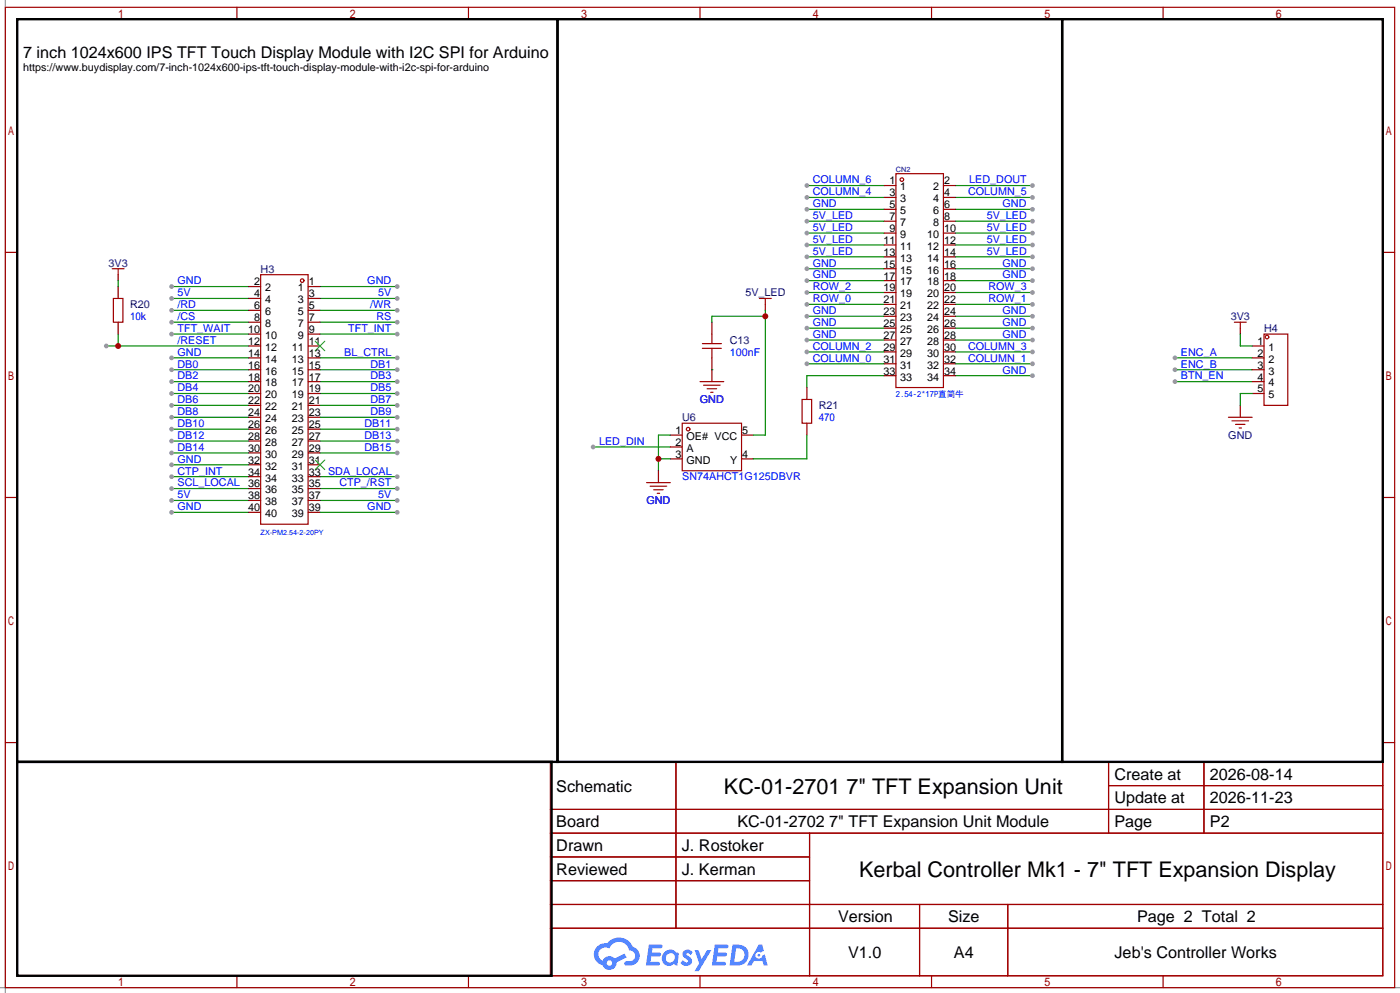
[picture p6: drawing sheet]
<svg xmlns="http://www.w3.org/2000/svg" width="299mm" height="212mm" viewBox="0 0 299 212" stroke-linecap="round" stroke-linejoin="round" font-family="sans-serif">
<path d="M1.1 0v212.3M0 211.1h299.5" fill="none" stroke="#999" stroke-width=".25"/>
<g fill="none" stroke="#a10000" stroke-width=".25">
<path d="M1.1 1.6h297.2v209.5h-297.2zM3.7 4.1h292.1v204.5h-292.1zM50.7 1.6v2.5M100.2 1.6v2.5M149.7 1.6v2.5M199.3 1.6v2.5M248.8 1.6v2.5M1.1 54h2.6M295.8 54h2.5M1.1 106.3h2.6M295.8 106.3h2.5M1.1 158.7h2.6"/>
<path d="M295.8 158.7h2.5M117.7 162.9h178.1v45.7h-178.1zM117.7 173h178.1M117.7 178.1h178.1M144.6 162.9v35.5M173.2 178.1v30.5M237.1 162.9v15.2M237.1 167.9h58.7M257.5 162.9v15.2M117.7 183.2h55.5M117.7 193.3h178.1M117.7 188.3h55.5"/>
<path d="M117.7 198.4h178.1M196.7 193.3v15.3M215.6 193.3v15.3M50.7 208.6v2.5M100.2 208.6v2.5M149.7 208.6v2.5M199.3 208.6v2.5M248.8 208.6v2.5"/>
</g>
<g fill="#5487ff">
<path d="M146.3 203.2a1.3 1.3 0 0 1 1.8 .3l-.4 .7a.54 .54 0 0 0-.9-.3l.1 .2a1.28 1.28 0 0 1 .8 2 1.53 1.53 0 0 1-2.2-.3l.6-.5 .7 .4a.31 .31 0 0 0 .4-.3 .31 .31 0 0 0-.3-.3 1.12 1.12 0 0 1-.6-1.9z"/>
<path d="M148.6 203.1h.8l.7 1.9 1.2-1.9h.9l-2.7 4.5h-.9l.9-1.7z"/>
<path d="M138.8 201.9h1.6a1.31 1.31 0 0 1 1.3 .2 .4 .4 0 0 1-.4 .6h-1.7l-.2 .9h1.7a.4 .4 0 0 1 .3 .5 .4 .4 0 0 1-.4 .3h-1.7l-.1 1.2h1.3a.46 .46 0 0 1 .5 .1 .46 .46 0 0 1 .1 .5l-.3 .2h-2.6z"/>
<path d="M152.9 201.9h1.6a1.32 1.32 0 0 1 1.3 .2 .39 .39 0 0 1-.4 .6h-1.7l-.2 .9h1.7a.4 .4 0 0 1 .3 .5 .4 .4 0 0 1-.4 .3h-1.7l-.1 1.2h1.3a.46 .46 0 0 1 .5 .1 .46 .46 0 0 1 .1 .5l-.3 .2h-2.6z"/>
<path d="M162.3 201.9h.7l.4 1.4-.7 .3a.75 .75 0 0 0-1.1 .3 .75 .75 0 0 0 .5 1 .75 .75 0 0 0 1-.6l.5-.3 .6 2.4h-.8l-.3-1h-1.8l-.6 1h-.9z"/>
<path d="M156.7 201.9l-.6 4.5h1.4a2.27 2.27 0 0 0 2.6-2.3 2.27 2.27 0 0 0-2.7-2.2zM157.5 202.7a1.5 1.5 0 0 1 1.8 1.5 1.5 1.5 0 0 1-2 1.4h-.2z"/>
<path d="M142.1 203.5a1.6 1.6 0 0 0-.3 2.3 1.6 1.6 0 0 0 2.3 .2l.8 .4 .3-2.5-.2-.3h-.4a1.58 1.58 0 0 0-2.5-.1zM142.7 204.1a.98 .98 0 0 1 1.6 .4 .98 .98 0 0 1-1 1.2 .94 .94 0 0 1-.9-.6 .94 .94 0 0 1 .3-1z"/>
<path d="M127.8 202.3a2.37 2.37 0 0 0 1.1 4 1.54 1.54 0 0 0 1.8 1 1.54 1.54 0 0 0 1.2-1.6l2.2-1.1-.5-.8-2.1 1.1a1.57 1.57 0 0 0-2.6 .5 1.5 1.5 0 0 1-.7-2.1 1.5 1.5 0 0 1 2.1-.6 2.23 2.23 0 0 1 2.3-1.4 2.23 2.23 0 0 1 2 1.9 1.16 1.16 0 0 1 1.3 1 1.16 1.16 0 0 1-1.1 1.3h-.7a.47 .47 0 0 0-.6 .4 .47 .47 0 0 0 .5 .5 2.17 2.17 0 0 0 2.5-1 2.17 2.17 0 0 0-.4-2.6l-.8-.5a3.2 3.2 0 0 0-5.4-.7l-1.1 .1zM129.8 205.9a.58 .58 0 0 1 1.1 0 .58 .58 0 0 1-1.1 0z"/>
<circle cx="162.3" cy="204.2" r=".28"/>
</g>
<path d="M36.7 94.3h16.5" fill="none" stroke="#008700" stroke-width=".25"/>
<circle cx="36.7" cy="94.3" r=".51" fill="#999"/>
<path d="M36.7 61.3h16.5" fill="none" stroke="#008700" stroke-width=".25"/>
<circle cx="36.7" cy="61.3" r=".51" fill="#999"/>
<path d="M36.7 76.5h16.5" fill="none" stroke="#008700" stroke-width=".25"/>
<circle cx="36.7" cy="76.5" r=".51" fill="#999"/>
<path d="M36.7 91.7h16.5" fill="none" stroke="#008700" stroke-width=".25"/>
<circle cx="36.7" cy="91.7" r=".51" fill="#999"/>
<path d="M36.7 99.4h16.5" fill="none" stroke="#008700" stroke-width=".25"/>
<circle cx="36.7" cy="99.4" r=".51" fill="#999"/>
<path d="M36.7 96.8h16.5" fill="none" stroke="#008700" stroke-width=".25"/>
<circle cx="36.7" cy="96.8" r=".51" fill="#999"/>
<path d="M36.7 109.5h16.5" fill="none" stroke="#008700" stroke-width=".25"/>
<circle cx="36.7" cy="109.5" r=".51" fill="#999"/>
<path d="M36.7 79h16.5" fill="none" stroke="#008700" stroke-width=".25"/>
<circle cx="36.7" cy="79" r=".51" fill="#999"/>
<path d="M36.7 81.6h16.5" fill="none" stroke="#008700" stroke-width=".25"/>
<circle cx="36.7" cy="81.6" r=".51" fill="#999"/>
<path d="M36.7 89.2h16.5" fill="none" stroke="#008700" stroke-width=".25"/>
<circle cx="36.7" cy="89.2" r=".51" fill="#999"/>
<path d="M36.7 84.1h16.5" fill="none" stroke="#008700" stroke-width=".25"/>
<circle cx="36.7" cy="84.1" r=".51" fill="#999"/>
<path d="M36.7 101.9h16.5" fill="none" stroke="#008700" stroke-width=".25"/>
<circle cx="36.7" cy="101.9" r=".51" fill="#999"/>
<path d="M36.7 104.4h16.5" fill="none" stroke="#008700" stroke-width=".25"/>
<circle cx="36.7" cy="104.4" r=".51" fill="#999"/>
<path d="M36.7 86.7h16.5" fill="none" stroke="#008700" stroke-width=".25"/>
<circle cx="36.7" cy="86.7" r=".51" fill="#999"/>
<path d="M172.6 57.4h16.5" fill="none" stroke="#008700" stroke-width=".25"/>
<circle cx="172.6" cy="57.4" r=".51" fill="#999"/>
<path d="M172.6 60h16.5" fill="none" stroke="#008700" stroke-width=".25"/>
<circle cx="172.6" cy="60" r=".51" fill="#999"/>
<path d="M204.3 75.2h16.6" fill="none" stroke="#008700" stroke-width=".25"/>
<circle cx="220.9" cy="75.2" r=".51" fill="#999"/>
<path d="M172.6 42.2h16.5" fill="none" stroke="#008700" stroke-width=".25"/>
<circle cx="172.6" cy="42.2" r=".51" fill="#999"/>
<path d="M172.6 54.9h16.5" fill="none" stroke="#008700" stroke-width=".25"/>
<circle cx="172.6" cy="54.9" r=".51" fill="#999"/>
<path d="M172.6 65.1h16.5" fill="none" stroke="#008700" stroke-width=".25"/>
<circle cx="172.6" cy="65.1" r=".51" fill="#999"/>
<path d="M204.3 72.7h16.6" fill="none" stroke="#008700" stroke-width=".25"/>
<circle cx="220.9" cy="72.7" r=".51" fill="#999"/>
<path d="M172.6 62.5h16.5" fill="none" stroke="#008700" stroke-width=".25"/>
<circle cx="172.6" cy="62.5" r=".51" fill="#999"/>
<path d="M68.5 109.5h16.5" fill="none" stroke="#008700" stroke-width=".25"/>
<circle cx="85" cy="109.5" r=".51" fill="#999"/>
<path d="M172.6 67.6h16.5" fill="none" stroke="#008700" stroke-width=".25"/>
<circle cx="172.6" cy="67.6" r=".51" fill="#999"/>
<path d="M172.6 52.4h16.5" fill="none" stroke="#008700" stroke-width=".25"/>
<circle cx="172.6" cy="52.4" r=".51" fill="#999"/>
<path d="M126.9 95.5h16.5" fill="none" stroke="#008700" stroke-width=".25"/>
<circle cx="126.9" cy="95.5" r=".51" fill="#999"/>
<path d="M204.3 77.8h16.6" fill="none" stroke="#008700" stroke-width=".25"/>
<circle cx="220.9" cy="77.8" r=".51" fill="#999"/>
<path d="M172.6 75.2h16.5" fill="none" stroke="#008700" stroke-width=".25"/>
<circle cx="172.6" cy="75.2" r=".51" fill="#999"/>
<path d="M204.3 70.1h16.6" fill="none" stroke="#008700" stroke-width=".25"/>
<circle cx="220.9" cy="70.1" r=".51" fill="#999"/>
<path d="M172.6 77.8h16.5" fill="none" stroke="#008700" stroke-width=".25"/>
<circle cx="172.6" cy="77.8" r=".51" fill="#999"/>
<path d="M204.3 42.2h16.6" fill="none" stroke="#008700" stroke-width=".25"/>
<circle cx="220.9" cy="42.2" r=".51" fill="#999"/>
<path d="M172.6 47.3h16.5" fill="none" stroke="#008700" stroke-width=".25"/>
<circle cx="172.6" cy="47.3" r=".51" fill="#999"/>
<path d="M204.3 65.1h16.6" fill="none" stroke="#008700" stroke-width=".25"/>
<circle cx="220.9" cy="65.1" r=".51" fill="#999"/>
<path d="M204.3 39.7h16.6" fill="none" stroke="#008700" stroke-width=".25"/>
<circle cx="220.9" cy="39.7" r=".51" fill="#999"/>
<path d="M204.3 54.9h16.6" fill="none" stroke="#008700" stroke-width=".25"/>
<circle cx="220.9" cy="54.9" r=".51" fill="#999"/>
<path d="M172.6 72.7h16.5" fill="none" stroke="#008700" stroke-width=".25"/>
<circle cx="172.6" cy="72.7" r=".51" fill="#999"/>
<path d="M204.3 52.4h16.6" fill="none" stroke="#008700" stroke-width=".25"/>
<circle cx="220.9" cy="52.4" r=".51" fill="#999"/>
<path d="M172.6 39.7h16.5" fill="none" stroke="#008700" stroke-width=".25"/>
<circle cx="172.6" cy="39.7" r=".51" fill="#999"/>
<path d="M172.6 70.1h16.5" fill="none" stroke="#008700" stroke-width=".25"/>
<circle cx="172.6" cy="70.1" r=".51" fill="#999"/>
<path d="M251.3 81.6h16.5" fill="none" stroke="#008700" stroke-width=".25"/>
<circle cx="251.3" cy="81.6" r=".51" fill="#999"/>
<path d="M204.3 44.7h16.6" fill="none" stroke="#008700" stroke-width=".25"/>
<circle cx="220.9" cy="44.7" r=".51" fill="#999"/>
<path d="M204.3 47.3h16.6" fill="none" stroke="#008700" stroke-width=".25"/>
<circle cx="220.9" cy="47.3" r=".51" fill="#999"/>
<path d="M204.3 57.4h16.6" fill="none" stroke="#008700" stroke-width=".25"/>
<circle cx="220.9" cy="57.4" r=".51" fill="#999"/>
<path d="M204.3 49.8h16.6" fill="none" stroke="#008700" stroke-width=".25"/>
<circle cx="220.9" cy="49.8" r=".51" fill="#999"/>
<path d="M204.3 62.5h16.6" fill="none" stroke="#008700" stroke-width=".25"/>
<circle cx="220.9" cy="62.5" r=".51" fill="#999"/>
<path d="M172.6 49.8h16.5" fill="none" stroke="#008700" stroke-width=".25"/>
<circle cx="172.6" cy="49.8" r=".51" fill="#999"/>
<path d="M204.3 67.6h16.6" fill="none" stroke="#008700" stroke-width=".25"/>
<circle cx="220.9" cy="67.6" r=".51" fill="#999"/>
<path d="M172.6 44.7h16.5M189.1 80.3h-16.5v2.5" fill="none" stroke="#008700" stroke-width=".25"/>
<circle cx="172.6" cy="44.7" r=".51" fill="#999"/>
<path d="M68.5 61.3h16.5" fill="none" stroke="#008700" stroke-width=".25"/>
<circle cx="85" cy="61.3" r=".51" fill="#999"/>
<path d="M251.3 76.5h16.5" fill="none" stroke="#008700" stroke-width=".25"/>
<circle cx="251.3" cy="76.5" r=".51" fill="#999"/>
<path d="M251.3 79h16.5" fill="none" stroke="#008700" stroke-width=".25"/>
<circle cx="251.3" cy="79" r=".51" fill="#999"/>
<path d="M204.3 80.3h16.6" fill="none" stroke="#008700" stroke-width=".25"/>
<circle cx="220.9" cy="80.3" r=".51" fill="#999"/>
<path d="M204.3 60h16.6" fill="none" stroke="#008700" stroke-width=".25"/>
<circle cx="220.9" cy="60" r=".51" fill="#999"/>
<path d="M36.7 107h16.5" fill="none" stroke="#008700" stroke-width=".25"/>
<circle cx="36.7" cy="107" r=".51" fill="#999"/>
<path d="M36.7 68.9h16.5" fill="none" stroke="#008700" stroke-width=".25"/>
<circle cx="36.7" cy="68.9" r=".51" fill="#999"/>
<path d="M36.7 63.8h16.5" fill="none" stroke="#008700" stroke-width=".25"/>
<circle cx="36.7" cy="63.8" r=".51" fill="#999"/>
<path d="M36.7 66.3h16.5" fill="none" stroke="#008700" stroke-width=".25"/>
<circle cx="36.7" cy="66.3" r=".51" fill="#999"/>
<path d="M36.7 71.4h16.5" fill="none" stroke="#008700" stroke-width=".25"/>
<circle cx="36.7" cy="71.4" r=".51" fill="#999"/>
<path d="M22.7 74h30.5M25.3 71.4v2.6" fill="none" stroke="#008700" stroke-width=".25"/>
<circle cx="25.3" cy="74" r=".63" fill="#c00"/>
<circle cx="22.7" cy="74" r=".51" fill="#999"/>
<path d="M68.5 107h16.5" fill="none" stroke="#008700" stroke-width=".25"/>
<circle cx="85" cy="107" r=".51" fill="#999"/>
<path d="M68.5 94.3h16.5" fill="none" stroke="#008700" stroke-width=".25"/>
<circle cx="85" cy="94.3" r=".51" fill="#999"/>
<path d="M68.5 68.9h16.5" fill="none" stroke="#008700" stroke-width=".25"/>
<circle cx="85" cy="68.9" r=".51" fill="#999"/>
<path d="M68.5 86.7h16.5" fill="none" stroke="#008700" stroke-width=".25"/>
<circle cx="85" cy="86.7" r=".51" fill="#999"/>
<path d="M68.5 89.2h16.5" fill="none" stroke="#008700" stroke-width=".25"/>
<circle cx="85" cy="89.2" r=".51" fill="#999"/>
<path d="M68.5 84.1h16.5" fill="none" stroke="#008700" stroke-width=".25"/>
<circle cx="85" cy="84.1" r=".51" fill="#999"/>
<path d="M68.5 101.9h16.5" fill="none" stroke="#008700" stroke-width=".25"/>
<circle cx="85" cy="101.9" r=".51" fill="#999"/>
<path d="M68.5 63.8h16.5" fill="none" stroke="#008700" stroke-width=".25"/>
<circle cx="85" cy="63.8" r=".51" fill="#999"/>
<path d="M68.5 81.6h16.5" fill="none" stroke="#008700" stroke-width=".25"/>
<circle cx="85" cy="81.6" r=".51" fill="#999"/>
<path d="M68.5 71.4h16.5" fill="none" stroke="#008700" stroke-width=".25"/>
<circle cx="85" cy="71.4" r=".51" fill="#999"/>
<path d="M68.5 79h16.5" fill="none" stroke="#008700" stroke-width=".25"/>
<circle cx="85" cy="79" r=".51" fill="#999"/>
<path d="M68.5 91.7h16.5" fill="none" stroke="#008700" stroke-width=".25"/>
<circle cx="85" cy="91.7" r=".51" fill="#999"/>
<path d="M68.5 66.3h16.5" fill="none" stroke="#008700" stroke-width=".25"/>
<circle cx="85" cy="66.3" r=".51" fill="#999"/>
<path d="M68.5 104.4h16.5" fill="none" stroke="#008700" stroke-width=".25"/>
<circle cx="85" cy="104.4" r=".51" fill="#999"/>
<path d="M68.5 96.8h16.5" fill="none" stroke="#008700" stroke-width=".25"/>
<circle cx="85" cy="96.8" r=".51" fill="#999"/>
<path d="M68.5 76.5h16.5" fill="none" stroke="#008700" stroke-width=".25"/>
<circle cx="85" cy="76.5" r=".51" fill="#999"/>
<g fill="none" stroke="#870000" stroke-width=".25">
<path d="M189.1 39.7h2.5M201.8 39.7h2.5M25.3 58.7v1.3M189.1 42.2h2.5M189.1 44.7h2.5M189.1 47.3h2.5M189.1 49.8h2.5M189.1 52.4h2.5M189.1 54.9h2.5M189.1 57.4h2.5M189.1 60h2.5M201.8 42.2h2.5"/>
<path d="M201.8 44.7h2.5M201.8 47.3h2.5M201.8 49.8h2.5M201.8 52.4h2.5M201.8 54.9h2.5M201.8 57.4h2.5M201.8 60h2.5M25.3 61.3v2.5M25.3 68.9v2.5M53.2 74h2.6M53.2 76.5h2.6M53.2 79h2.6"/>
<path d="M53.2 61.3h2.6M53.2 63.8h2.6M53.2 66.3h2.6M53.2 68.9h2.6M53.2 71.4h2.6M65.9 74h2.6M65.9 76.5h2.6M65.9 79h2.6M65.9 61.3h2.6M65.9 63.8h2.6M65.9 66.3h2.6M65.9 68.9h2.6"/>
<path d="M65.9 71.4h2.6M152.3 68.9v2.5M152.3 76.5v2.5M163.7 65.1v1.2M189.1 77.8h2.5M189.1 75.2h2.5M189.1 72.7h2.5M189.1 70.1h2.5M189.1 67.6h2.5M189.1 65.1h2.5M189.1 62.5h2.5M201.8 77.8h2.5"/>
<path d="M201.8 75.2h2.5M201.8 72.7h2.5M201.8 70.1h2.5M201.8 67.6h2.5M201.8 65.1h2.5M201.8 62.5h2.5M265.3 70.1v1.3M267.8 74h2.6M267.8 76.5h2.6M267.8 79h2.6M53.2 81.6h2.6M53.2 84.1h2.6"/>
<path d="M53.2 99.4h2.6M53.2 96.8h2.6M53.2 94.3h2.6M53.2 91.7h2.6M53.2 89.2h2.6M53.2 86.7h2.6M65.9 81.6h2.6M65.9 84.1h2.6M65.9 99.4h2.6M65.9 96.8h2.6M65.9 94.3h2.6M65.9 91.7h2.6"/>
<path d="M65.9 89.2h2.6M65.9 86.7h2.6M143.4 93h2.5M143.4 95.5h2.5M143.4 98.1h2.5M158.6 93h2.6M158.6 98.1h2.6M172.6 82.8v2.6M172.6 90.5v2.5M189.1 80.3h2.5M201.8 80.3h2.5M265.3 86.7v2.5"/>
<path d="M267.8 81.6h2.6M267.8 84.1h2.6M53.2 109.5h2.6M53.2 107h2.6M53.2 104.4h2.6M53.2 101.9h2.6M65.9 109.5h2.6M65.9 107h2.6M65.9 104.4h2.6M65.9 101.9h2.6"/>
</g>
<g fill="none" stroke="#a10000" stroke-width=".25">
<path d="M191.6 37.1h10.2v45.7h-10.2zM24 57.4h2.5M25.3 57.4v1.3M55.8 58.7h10.1v53.4h-10.1zM24.3 63.8h2v5.1h-2zM150.2 73.4h4.1M150.2 74.5h4.1M152.3 71.4v2M152.3 74.5v2M162.4 63.8h2.6M163.7 63.8v1.3M264 68.9h2.6"/>
<path d="M265.3 68.9v1.2M270.4 71.4h5.1v15.3h-5.1zM145.9 90.5h12.7v10.1h-12.7zM171.6 85.4h2v5.1h-2zM262.8 89.2h5M263.5 90h3.6M264.3 90.7h2M265 91.5h.6"/>
<circle cx="192.9" cy="38.4" r=".38"/>
<circle cx="64.6" cy="60" r=".38"/>
<circle cx="271" cy="72" r=".38"/>
<circle cx="147.2" cy="91.7" r=".38"/>
</g>
<path d="M25.3 60v1.3M163.7 66.3v26.7h-2.5M163.7 67.6h-11.4v1.3M265.3 71.4v2.6h2.5M267.8 84.1h-2.5v2.6" fill="none" stroke="#008700" stroke-width=".25"/>
<path d="M3.7 4.1h115.6v158.8h-115.6zM119.3 4.1h107.9v158.8h-107.9zM227.2 4.1h68.6v158.8h-68.6zM3.7 162.9h114.3v45.7h-114.3z" fill="none" stroke="#000" stroke-width=".51"/>
<path d="M67.4 72.9l2.1 2.1M69.5 72.9l-2.1 2.1M67.4 98.3l2.1 2.1M69.5 98.3l-2.1 2.1" fill="none" stroke="#3c3" stroke-width=".25"/>
<circle cx="163.7" cy="67.6" r=".63" fill="#c00"/>
<path d="M140.8 98.1h2.6M143.4 93h-2.6v7.6" fill="none" stroke="#008700" stroke-width=".25"/>
<circle cx="140.8" cy="98.1" r=".63" fill="#c00"/>
<path d="M152.3 79v2.6M140.8 100.6v2.6" fill="none" stroke="#870000" stroke-width=".25"/>
<path d="M149.7 81.6h5.1M150.5 82.3h3.6M151.3 83.1h2M152 83.9h.5M138.3 103.2h5.1M139.1 103.9h3.5M139.8 104.7h2.1M140.6 105.4h.5" fill="none" stroke="#a10000" stroke-width=".25"/>
<path d="M152.3 79h.1M172.6 93v5.1h-11.4" fill="none" stroke="#008700" stroke-width=".25"/>
<g font-size="4.6">
<text x="154.9" y="169.8">KC-01-2701 7&quot; TFT Expansion Unit</text>
<text x="183.8" y="187.6">Kerbal Controller Mk1 - 7&quot; TFT Expansion Display</text>
</g>
<g font-size="3.5">
<text x="5" y="12.3">7 inch 1024x600 IPS TFT Touch Display Module with I2C SPI for Arduino</text>
<text x="238.4" y="166.7">Create at</text>
<text x="258.8" y="166.7">2026-08-14</text>
<text x="119" y="169.2">Schematic</text>
<text x="238.4" y="171.7">Update at</text>
<text x="258.8" y="171.7">2026-11-23</text>
<text x="119" y="176.8">Board</text>
<text x="157.7" y="176.8">KC-01-2702 7&quot; TFT Expansion Unit Module</text>
<text x="238.4" y="176.8">Page</text>
<text x="258.8" y="176.8">P2</text>
<text x="119" y="181.9">Drawn</text>
<text x="145.9" y="181.9">J. Rostoker</text>
<text x="119" y="187">Reviewed</text>
<text x="145.9" y="187">J. Kerman</text>
<text x="179.3" y="197.1">Version</text>
<text x="202.8" y="197.1">Size</text>
<text x="243.2" y="197.1">Page 2 Total 2</text>
<text x="181.4" y="204.8">V1.0</text>
<text x="204" y="204.8">A4</text>
<text x="238.4" y="204.8">Jeb's Controller Works</text>
</g>
<g font-size="2.3">
<text x="5" y="15.1">https://www.buydisplay.com/7-inch-1024x600-ips-tft-touch-display-module-with-i2c-spi-for-arduino</text>
<text x="190.2" y="39.4">1</text>
<text x="190.2" y="42">3</text>
<text x="192.6" y="40.7">1</text>
<text x="199.6" y="40.7">2</text>
<text x="201.9" y="42">4</text>
<text x="201.9" y="39.4">2</text>
<text x="190.2" y="44.5">5</text>
<text x="190.2" y="47.1">7</text>
<text x="192.6" y="43.2">3</text>
<text x="192.6" y="45.8">5</text>
<text x="199.6" y="45.8">6</text>
<text x="199.6" y="43.2">4</text>
<text x="201.9" y="47.1">8</text>
<text x="201.9" y="44.5">6</text>
<text x="189" y="52.1">11</text>
<text x="190.2" y="49.6">9</text>
<text x="192.6" y="48.3">7</text>
<text x="192.6" y="50.9">9</text>
<text x="192.6" y="53.4">11</text>
<text x="198.3" y="53.4">12</text>
<text x="198.3" y="50.9">10</text>
<text x="199.6" y="48.3">8</text>
<text x="201.9" y="52.1">12</text>
<text x="201.9" y="49.6">10</text>
<text x="189" y="54.7">13</text>
<text x="189" y="57.2">15</text>
<text x="189" y="59.8">17</text>
<text x="192.6" y="55.9">13</text>
<text x="192.6" y="58.5">15</text>
<text x="198.3" y="58.5">16</text>
<text x="198.3" y="55.9">14</text>
<text x="201.9" y="59.8">18</text>
<text x="201.9" y="57.2">16</text>
<text x="201.9" y="54.7">14</text>
<text x="54.4" y="63.6">4</text>
<text x="54.4" y="61">2</text>
<text x="56.7" y="64.8">4</text>
<text x="56.7" y="62.3">2</text>
<text x="63.7" y="62.3">1</text>
<text x="63.7" y="64.8">3</text>
<text x="66" y="61">1</text>
<text x="66" y="63.6">3</text>
<text x="189" y="62.3">19</text>
<text x="189" y="64.8">21</text>
<text x="192.6" y="61">17</text>
<text x="192.6" y="63.6">19</text>
<text x="198.3" y="63.6">20</text>
<text x="198.3" y="61">18</text>
<text x="201.9" y="64.8">22</text>
<text x="201.9" y="62.3">20</text>
<text x="53.1" y="71.2">10</text>
<text x="54.4" y="68.6">8</text>
<text x="54.4" y="66.1">6</text>
<text x="56.7" y="69.9">8</text>
<text x="56.7" y="67.4">6</text>
<text x="63.7" y="67.4">5</text>
<text x="63.7" y="69.9">7</text>
<text x="66" y="66.1">5</text>
<text x="66" y="68.6">7</text>
<text x="66" y="71.2">9</text>
<text x="189" y="67.4">23</text>
<text x="189" y="69.9">25</text>
<text x="192.6" y="66.1">21</text>
<text x="192.6" y="68.6">23</text>
<text x="192.6" y="71.2">25</text>
<text x="198.3" y="71.2">26</text>
<text x="198.3" y="68.6">24</text>
<text x="198.3" y="66.1">22</text>
<text x="201.9" y="69.9">26</text>
<text x="201.9" y="67.4">24</text>
<text x="53.1" y="76.3">14</text>
<text x="53.1" y="73.7">12</text>
<text x="56.7" y="77.5">14</text>
<text x="56.7" y="75">12</text>
<text x="56.7" y="72.5">10</text>
<text x="62.4" y="75">11</text>
<text x="62.4" y="77.5">13</text>
<text x="63.7" y="72.5">9</text>
<text x="66" y="73.7">11</text>
<text x="66" y="76.3">13</text>
<text x="189" y="72.5">27</text>
<text x="189" y="75">29</text>
<text x="189" y="77.5">31</text>
<text x="192.6" y="73.7">27</text>
<text x="192.6" y="76.3">29</text>
<text x="198.3" y="76.3">30</text>
<text x="198.3" y="73.7">28</text>
<text x="201.9" y="77.5">32</text>
<text x="201.9" y="75">30</text>
<text x="201.9" y="72.5">28</text>
<text x="269" y="73.7">1</text>
<text x="269" y="76.3">2</text>
<text x="271.3" y="75">1</text>
<text x="271.3" y="77.5">2</text>
<text x="53.1" y="83.9">20</text>
<text x="53.1" y="81.3">18</text>
<text x="53.1" y="78.8">16</text>
<text x="56.7" y="82.6">18</text>
<text x="56.7" y="80.1">16</text>
<text x="62.4" y="80.1">15</text>
<text x="62.4" y="82.6">17</text>
<text x="66" y="78.8">15</text>
<text x="66" y="81.3">17</text>
<text x="66" y="83.9">19</text>
<text x="189" y="80.1">33</text>
<text x="192.6" y="78.8">31</text>
<text x="192.6" y="81.3">33</text>
<text x="198.3" y="81.3">34</text>
<text x="198.3" y="78.8">32</text>
<text x="201.9" y="80.1">34</text>
<text x="269" y="78.8">3</text>
<text x="269" y="81.3">4</text>
<text x="269" y="83.9">5</text>
<text x="271.3" y="80.1">3</text>
<text x="271.3" y="82.6">4</text>
<text x="53.1" y="89">24</text>
<text x="53.1" y="86.4">22</text>
<text x="56.7" y="87.7">22</text>
<text x="56.7" y="85.2">20</text>
<text x="62.4" y="85.2">19</text>
<text x="62.4" y="87.7">21</text>
<text x="66" y="86.4">21</text>
<text x="66" y="89">23</text>
<text x="271.3" y="85.2">5</text>
<text x="53.1" y="94">28</text>
<text x="53.1" y="91.5">26</text>
<text x="56.7" y="95.3">28</text>
<text x="56.7" y="92.8">26</text>
<text x="56.7" y="90.2">24</text>
<text x="62.4" y="90.2">23</text>
<text x="62.4" y="92.8">25</text>
<text x="62.4" y="95.3">27</text>
<text x="66" y="91.5">25</text>
<text x="66" y="94">27</text>
<text x="144.5" y="92.8">1</text>
<text x="144.5" y="95.3">2</text>
<text x="146.9" y="94">OE# VCC</text>
<text x="158.7" y="92.8">5</text>
<text x="53.1" y="101.7">34</text>
<text x="53.1" y="99.1">32</text>
<text x="53.1" y="96.6">30</text>
<text x="56.7" y="100.4">32</text>
<text x="56.7" y="97.9">30</text>
<text x="62.4" y="97.9">29</text>
<text x="62.4" y="100.4">31</text>
<text x="66" y="96.6">29</text>
<text x="66" y="99.1">31</text>
<text x="66" y="101.7">33 SDA_LOCAL</text>
<text x="144.5" y="97.9">3</text>
<text x="146.9" y="96.6">A</text>
<text x="146.9" y="99.1">GND</text>
<text x="156.2" y="99.1">Y</text>
<text x="158.7" y="97.9">4</text>
<text x="53.1" y="106.7">38</text>
<text x="53.1" y="104.2">36</text>
<text x="56.7" y="105.5">36</text>
<text x="56.7" y="102.9">34</text>
<text x="62.4" y="102.9">33</text>
<text x="62.4" y="105.5">35</text>
<text x="66" y="104.2">35</text>
<text x="66" y="106.7">37</text>
<text x="53.1" y="109.3">40</text>
<text x="56.7" y="110.6">40</text>
<text x="56.7" y="108">38</text>
<text x="62.4" y="108">37</text>
<text x="62.4" y="110.6">39</text>
<text x="66" y="109.3">39</text>
</g>
<g font-size="2.3" fill="#00f">
<text x="173.9" y="41.7">COLUMN_4</text>
<text x="173.9" y="39.2">COLUMN_6</text>
<text x="207.1" y="41.7">COLUMN_5</text>
<text x="207.3" y="39.2">LED_DOUT</text>
<text x="173.9" y="46.8">5V_LED</text>
<text x="173.9" y="44.3">GND</text>
<text x="211.1" y="46.8">5V_LED</text>
<text x="214.5" y="44.3">GND</text>
<text x="173.9" y="51.9">5V_LED</text>
<text x="173.9" y="49.4">5V_LED</text>
<text x="211.1" y="51.9">5V_LED</text>
<text x="211.1" y="49.4">5V_LED</text>
<text x="173.9" y="57">GND</text>
<text x="173.9" y="59.5">GND</text>
<text x="173.9" y="54.4">5V_LED</text>
<text x="211.1" y="54.4">5V_LED</text>
<text x="214.5" y="57">GND</text>
<text x="214.5" y="59.5">GND</text>
<text x="38" y="60.8">GND</text>
<text x="38" y="63.3">5V</text>
<text x="38" y="65.9">/RD</text>
<text x="78.6" y="60.8">GND</text>
<text x="79.2" y="65.9">/WR</text>
<text x="80.9" y="63.3">5V</text>
<text x="173.9" y="64.6">ROW_0</text>
<text x="173.9" y="62.1">ROW_2</text>
<text x="211.4" y="64.6">ROW_1</text>
<text x="211.4" y="62.1">ROW_3</text>
<text x="38" y="68.4">/CS</text>
<text x="38" y="71">TFT_WAIT</text>
<text x="74.5" y="71">TFT_INT</text>
<text x="80.5" y="68.4">RS</text>
<text x="173.9" y="67.1">GND</text>
<text x="173.9" y="69.7">GND</text>
<text x="214.5" y="69.7">GND</text>
<text x="214.5" y="67.1">GND</text>
<text x="38" y="76">GND</text>
<text x="38" y="73.5">/RESET</text>
<text x="73.6" y="76">BL_CTRL</text>
<text x="156.1" y="76">100nF</text>
<text x="173.9" y="74.8">COLUMN_2</text>
<text x="173.9" y="77.3">COLUMN_0</text>
<text x="173.9" y="72.2">GND</text>
<text x="207.1" y="74.8">COLUMN_3</text>
<text x="207.1" y="77.3">COLUMN_1</text>
<text x="214.5" y="72.2">GND</text>
<text x="252.6" y="76">ENC_A</text>
<text x="38" y="78.6">DB0</text>
<text x="38" y="81.1">DB2</text>
<text x="38" y="83.7">DB4</text>
<text x="79.2" y="83.7">DB5</text>
<text x="79.2" y="81.1">DB3</text>
<text x="79.2" y="78.6">DB1</text>
<text x="214.5" y="79.8">GND</text>
<text x="252.6" y="81.1">BTN_EN</text>
<text x="252.6" y="78.6">ENC_B</text>
<text x="38" y="88.7">DB8</text>
<text x="38" y="86.2">DB6</text>
<text x="79.2" y="86.2">DB7</text>
<text x="79.2" y="88.7">DB9</text>
<text x="38" y="93.8">DB12</text>
<text x="38" y="91.3">DB10</text>
<text x="78" y="93.8">DB13</text>
<text x="78" y="91.3">DB11</text>
<text x="128.1" y="95.1">LED_DIN</text>
<text x="38" y="98.9">GND</text>
<text x="38" y="96.4">DB14</text>
<text x="38" y="101.4">CTP_INT</text>
<text x="78" y="96.4">DB15</text>
<text x="38" y="104">SCL_LOCAL</text>
<text x="38" y="106.5">5V</text>
<text x="72.6" y="104">CTP_/RST</text>
<text x="80.9" y="106.5">5V</text>
<text x="145.9" y="102.7">SN74AHCT1G125DBVR</text>
<text x="38" y="109.1">GND</text>
<text x="78.6" y="109.1">GND</text>
</g>
<g font-size="2.3" fill="#000080">
<text x="23.2" y="57">3V3</text>
<text x="55.8" y="58.3">H3</text>
<text x="27.8" y="65.9">R20</text>
<text x="159.4" y="63.3">5V_LED</text>
<text x="263.3" y="68.4">3V3</text>
<text x="270.4" y="71">H4</text>
<text x="156.1" y="73.5">C13</text>
<text x="149.7" y="86.2">GND</text>
<text x="175.1" y="87.5">R21</text>
<text x="145.9" y="90">U6</text>
<text x="262.7" y="93.8">GND</text>
<text x="138.3" y="107.8">GND</text>
</g>
<text font-size="1.8" fill="#00f" x="200.7" y="84.8">直简牛</text>
<text font-size="1.6" fill="#000080" x="191.6" y="36.8">CN2</text>
<text font-size="1.5" fill="#00f" x="55.8" y="114.3">ZX-PM2.54-2-20PY</text>
</svg>
